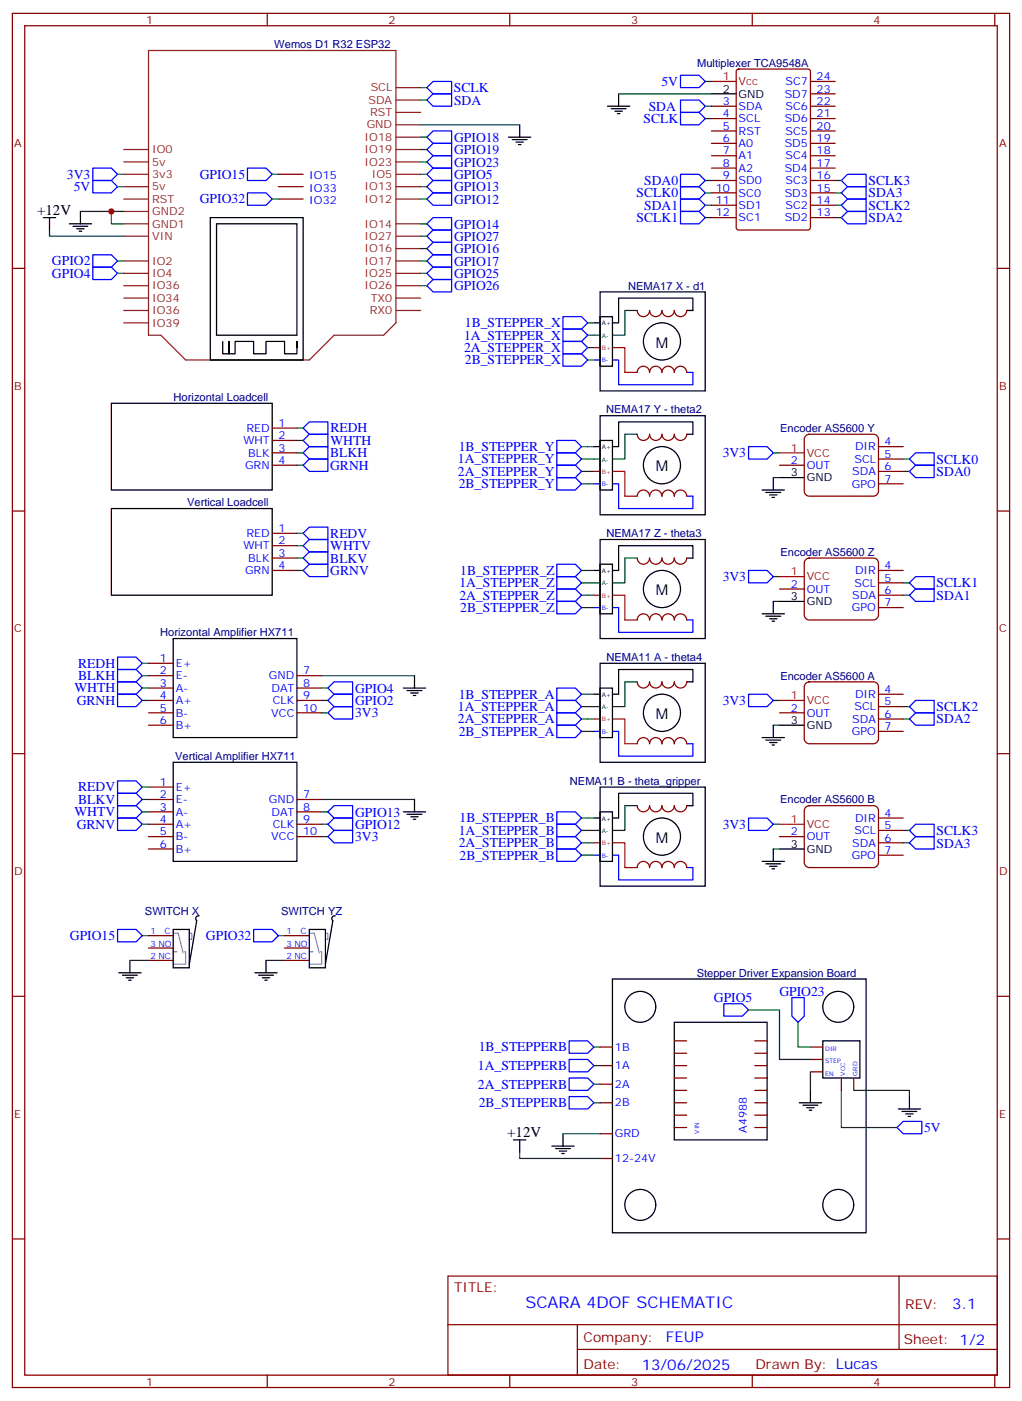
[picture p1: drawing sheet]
<svg xmlns="http://www.w3.org/2000/svg" width="291mm" height="399mm" viewBox="0 0 291 399" stroke-linecap="round" stroke-linejoin="round" font-family="sans-serif">
<g fill="none" stroke="#870000" stroke-width=".35">
<path d="M3.5 3.8h284.4v391.6h-284.4zM7.1 7.3h277.2v384.6h-277.2zM76.2 3.8v3.5M145.3 3.8v3.5M210.1 19.9l.5-.2h19.8l.6 .4 .1 44.7-.5 .7h-20l-.6-.4-.1-44.7zM214.5 3.8v3.5M283.6 3.8v3.5M202.8 30.3h7.1M202.8 33.8h7.1M202.8 37.3h7.1M231.1 30.3h7M231.1 33.8h7"/>
<path d="M231.1 37.3h7M231.1 26.7h7M231.1 23.2h7M79.4 49.7h7M79.4 53.2h7M79.4 56.7h7M202.8 40.9h7.1M202.8 44.4h7.1M202.8 47.9h7.1M202.8 58.5h7.1M202.8 55h7.1M202.8 51.4h7.1"/>
<path d="M231.1 40.9h7M231.1 44.4h7M231.1 47.9h7M231.1 58.5h7M231.1 55h7M231.1 51.4h7M3.5 76.5h3.6M202.8 62h7.1M231.1 62h7M284.3 76.5h3.6M181.7 88.5a1.76 1.76 0 0 0 1.7 1.7 1.76 1.76 0 0 0 1.8-1.7 1.76 1.76 0 0 0 1.8 1.7 1.76 1.76 0 0 0 1.7-1.7 1.76 1.76 0 0 0 1.8 1.7 1.76 1.76 0 0 0 1.8-1.7 1.76 1.76 0 0 0 1.7 1.7 1.76 1.76 0 0 0 1.8-1.7M181.7 106.1a1.76 1.76 0 0 1 1.7-1.7 1.76 1.76 0 0 1 1.8 1.7 1.76 1.76 0 0 1 1.8-1.7 1.76 1.76 0 0 1 1.7 1.7 1.76 1.76 0 0 1 1.8-1.7 1.76 1.76 0 0 1 1.8 1.7 1.76 1.76 0 0 1 1.7-1.7 1.76 1.76 0 0 1 1.8 1.7"/>
<path d="M77.6 132.6h7.1M77.6 122h7.1M77.6 125.5h7.1M77.6 129h7.1M181.7 123.7a1.76 1.76 0 0 0 1.7 1.8 1.76 1.76 0 0 0 1.8-1.8 1.76 1.76 0 0 0 1.8 1.8 1.76 1.76 0 0 0 1.7-1.8 1.76 1.76 0 0 0 1.8 1.8 1.76 1.76 0 0 0 1.8-1.7 1.76 1.76 0 0 0 1.7 1.7 1.76 1.76 0 0 0 1.8-1.7M222.2 132.6h7.1M229.6 124.3l1.1-.5h18.4a1.41 1.41 0 0 1 1.4 1.4v14.8a1.51 1.51 0 0 1-1.4 1.4h-18.4a1.51 1.51 0 0 1-1.4-1.4v-14.8zM250.5 127.3h7M250.5 130.8h7M250.5 134.3h7M250.5 137.9h7M3.5 145.6h3.6"/>
<path d="M77.6 152h7.1M77.6 155.5h7.1M77.6 159h7.1M181.7 141.4a1.76 1.76 0 0 1 1.7-1.8 1.76 1.76 0 0 1 1.8 1.8 1.76 1.76 0 0 1 1.8-1.8 1.76 1.76 0 0 1 1.7 1.8 1.76 1.76 0 0 1 1.8-1.8 1.76 1.76 0 0 1 1.8 1.8 1.76 1.76 0 0 1 1.7-1.8 1.76 1.76 0 0 1 1.8 1.8M181.7 159a1.76 1.76 0 0 0 1.7 1.8 1.76 1.76 0 0 0 1.8-1.8 1.76 1.76 0 0 0 1.8 1.8 1.76 1.76 0 0 0 1.7-1.8 1.76 1.76 0 0 0 1.8 1.8 1.76 1.76 0 0 0 1.8-1.8 1.76 1.76 0 0 0 1.7 1.8 1.76 1.76 0 0 0 1.8-1.8M229.6 159.6l1.1-.6h18.4a1.41 1.41 0 0 1 1.4 1.4v14.9a1.51 1.51 0 0 1-1.4 1.4h-18.4a1.51 1.51 0 0 1-1.4-1.4v-14.9zM284.3 145.6h3.6M77.6 162.6h7.1M181.7 176.7a1.76 1.76 0 0 1 1.7-1.8 1.76 1.76 0 0 1 1.8 1.8 1.76 1.76 0 0 1 1.8-1.8 1.76 1.76 0 0 1 1.7 1.8 1.76 1.76 0 0 1 1.8-1.8 1.76 1.76 0 0 1 1.8 1.8 1.76 1.76 0 0 1 1.7-1.8 1.76 1.76 0 0 1 1.8 1.8M222.2 167.9h7.1M250.5 162.6h7M250.5 166.1h7"/>
<path d="M250.5 169.6h7M250.5 173.1h7M42.3 189h7.1M42.3 192.5h7.1M42.3 196.1h7.1M42.3 199.6h7.1M84.7 192.5h7M84.7 196.1h7M84.7 199.6h7M181.7 194.3a1.76 1.76 0 0 0 1.7 1.8 1.76 1.76 0 0 0 1.8-1.8 1.76 1.76 0 0 0 1.8 1.8 1.76 1.76 0 0 0 1.7-1.8 1.76 1.76 0 0 0 1.8 1.8 1.76 1.76 0 0 0 1.8-1.8 1.76 1.76 0 0 0 1.7 1.8 1.76 1.76 0 0 0 1.8-1.8M229.6 194.9l1.1-.6h18.4a1.41 1.41 0 0 1 1.4 1.4v14.8a1.51 1.51 0 0 1-1.4 1.4h-18.4a1.51 1.51 0 0 1-1.4-1.4v-14.8zM250.5 197.8h7"/>
<path d="M3.5 214.8h3.6M42.3 203.1h7.1M42.3 206.7h7.1M84.7 203.1h7M181.7 211.9a1.76 1.76 0 0 1 1.8-1.7 1.76 1.76 0 0 1 1.7 1.8M185.2 211.9a1.76 1.76 0 0 1 1.8-1.7 1.76 1.76 0 0 1 1.7 1.8M188.7 211.9a1.76 1.76 0 0 1 1.8-1.7 1.76 1.76 0 0 1 1.8 1.8M192.3 211.9a1.76 1.76 0 0 1 1.7-1.7 1.76 1.76 0 0 1 1.8 1.8M222.2 203.1h7.1M250.5 201.4h7M250.5 204.9h7M250.5 208.4h7"/>
<path d="M284.3 214.8h3.6M42.3 238.4h7.1M42.3 224.3h7.1M42.3 227.8h7.1M42.3 231.4h7.1M42.3 234.9h7.1M84.7 238.4h7M84.7 227.8h7M84.7 231.4h7M84.7 234.9h7M181.7 229.6a1.76 1.76 0 0 0 1.7 1.7 1.76 1.76 0 0 0 1.8-1.7 1.76 1.76 0 0 0 1.8 1.7 1.76 1.76 0 0 0 1.7-1.7 1.76 1.76 0 0 0 1.8 1.7 1.76 1.76 0 0 0 1.8-1.7 1.76 1.76 0 0 0 1.7 1.7 1.76 1.76 0 0 0 1.8-1.7M222.2 238.4h7.1"/>
<path d="M229.6 230.2l1.1-.6h18.4a1.41 1.41 0 0 1 1.4 1.4v14.8a1.51 1.51 0 0 1-1.4 1.4h-18.4a1.51 1.51 0 0 1-1.4-1.4v-14.8zM250.5 233.1h7M250.5 236.6h7M42.3 241.9h7.1M181.7 247.2a1.76 1.76 0 0 1 1.8-1.7 1.76 1.76 0 0 1 1.7 1.7M185.2 247.2a1.76 1.76 0 0 1 1.8-1.7 1.76 1.76 0 0 1 1.7 1.7M188.7 247.2a1.76 1.76 0 0 1 1.8-1.7 1.76 1.76 0 0 1 1.8 1.7M192.3 247.2a1.76 1.76 0 0 1 1.7-1.7 1.76 1.76 0 0 1 1.8 1.7M250.5 240.2h7M250.5 243.7h7M42.3 266.6h7.1M42.3 270.2h7.1"/>
<path d="M42.3 273.7h7.1M81.1 266.6h7.1M81.1 270.2h7.1M81.1 273.7h7.1M3.5 283.9h3.6M171.1 298.4h3.5M192.3 296.6h3.5M215.2 296.6h3.5M231.1 298.4h3.5M284.3 283.9h3.6M171.1 314.3h3.5M171.1 303.7h3.5"/>
<path d="M171.1 309h3.5M192.3 317.8h3.5M192.3 314.3h3.5M192.3 310.7h3.5M192.3 307.2h3.5M192.3 303.7h3.5M192.3 300.1h3.5M215.2 317.8h3.5M215.2 314.3h3.5M215.2 310.7h3.5M215.2 307.2h3.5M215.2 303.7h3.5"/>
<path d="M215.2 300.1h3.5M231.1 305.4h3.5M231.1 301.9h3.5M239.9 307.2v3.5M243.4 307.2v3.5M171.1 323.1h3.5M171.1 330.1h3.5M192.3 321.3h3.5M215.2 321.3h3.5M3.5 353.1h3.6M284.3 353.1h3.6M127.7 363.6h156.6v28.3h-156.6z"/>
<path d="M127.7 377.5h156.5M164.6 377.5v14.1M256.3 363.7v20.8M76.2 391.9v3.5M145.3 391.9v3.5M164.6 384.5h119.6M214.5 391.9v3.5M283.6 391.9v3.5"/>
</g>
<g fill="none" stroke="#8c2424" stroke-width=".35">
<path d="M42.3 14.4h70.6v77.6l-3.5 3.5h-14.1l-7.1 7.1h-35.3l-7-7.1h-3.6zM112.9 39.1h7M112.9 35.6h7M112.9 32h7M112.9 28.5h7M112.9 25h7M35.3 49.7h7M35.3 46.1h7M35.3 42.6h7M35.3 56.7h7M35.3 53.2h7M112.9 49.7h7"/>
<path d="M112.9 46.1h7M112.9 42.6h7M112.9 56.7h7M112.9 53.2h7M35.3 77.9h7M35.3 74.4h7M35.3 67.3h7M35.3 63.8h7M35.3 60.3h7M112.9 77.9h7M112.9 74.4h7M112.9 70.8h7"/>
<path d="M112.9 67.3h7M112.9 63.8h7M35.3 88.5h7M35.3 84.9h7M35.3 81.4h7M35.3 92h7M112.9 88.5h7M112.9 84.9h7M112.9 81.4h7"/>
</g>
<g fill="none" stroke="#000" stroke-width=".35">
<path d="M145 39.1h6.3M146 39.8h4.3M148.2 35.6v3.5M173.2 30.3h6.4M174.3 31h4.2M175.3 31.7h2.1M176 32.4h.7M176.4 26.7v3.6M202.8 26.7h7.1M147.1 40.5h2.1M147.8 41.2h.7M12.3 62h3.6"/>
<path d="M14.1 62v3.5M19.8 63.8h6.3M20.8 64.5h4.2M21.9 65.2h2.1M22.6 65.9h.7M22.9 60.3v3.5M60 62h26.4v40.6h-26.4zM61.7 63.8h23v31.7h-23zM63.5 97.3v3.5h1.8v-3.5v3.5h1.7v-3.5h5.3v3.5h3.5v-3.5h5.3v3.5h3.6v-3.5v1.8M169.3 92h1.8M171.1 83.2h30v28.2h-30zM171.1 90.2h3.5v14.2h-3.5z"/>
<path d="M195.8 88.5h1.8v-3.6h-21.2v7.1h-1.8M31.7 114.9h45.9v24.7h-45.9zM171.1 118.5h30v28.2h-30zM169.3 127.3h1.8M171.1 125.5h3.5v14.1h-3.5zM195.8 123.8h1.8v-3.6h-21.2v7.1h-1.8M217.3 139.6h6.4M220.5 136.1v3.5M222.2 136.1h7.1M31.7 144.9h45.9v24.7h-45.9zM171.1 153.7h30v28.3h-30zM195.8 159h1.8v-3.5h-21.2v7.1h-1.8"/>
<path d="M218.4 140.3h4.2M219.4 141h2.1M220.1 141.7h.7M169.3 162.6h1.8M171.1 160.8h3.5v14.1h-3.5zM217.3 174.9h6.4M218.4 175.6h4.2M219.4 176.3h2.1M220.1 177h.7M220.5 171.4v3.5M222.2 171.4h7.1M49.4 182h35.3v28.2h-35.3z"/>
<path d="M115 196.1h6.4M116.1 196.8h4.2M117.1 197.5h2.1M117.8 198.2h.7M118.2 192.5v3.6M169.3 197.8h1.8M171.1 189h30v28.2h-30zM171.1 196.1h3.5v14.1h-3.5zM195.8 194.3h1.8v-3.5h-21.2v7h-1.8M49.4 217.2h35.3v28.3h-35.3zM217.3 210.2h6.4M218.4 210.9h4.2"/>
<path d="M219.4 211.6h2.1M220.1 212.3h.7M220.5 206.7v3.5M222.2 206.7h7.1M115 231.4h6.4M116.1 232.1h4.2M117.1 232.8h2.1M117.8 233.5h.7M118.2 227.8v3.6M169.3 233.1h1.8M171.1 224.3h30v28.2h-30zM171.1 231.4h3.5v14.1h-3.5z"/>
<path d="M195.8 229.6h1.8v-3.5h-21.2v7h-1.8M217.3 245.5h6.4M218.4 246.2h4.2M219.4 246.9h2.1M220.1 247.6h.7M220.5 241.9v3.6M222.2 241.9h7.1M33.9 277.2h6.3M34.9 277.9h4.3M36 278.6h2.1M36.7 279.3h.7M37 273.7v3.5"/>
<path d="M49.4 264.9h4.6v10.9h-4.6zM56.8 261a.79 .79 0 0 0-1 1l.3 .4-2.1 12.3M72.7 277.2h6.3M73.7 277.9h4.3M74.8 278.6h2.1M75.5 279.3h.7M75.8 273.7v3.5M88.2 264.9h4.6v10.9h-4.6zM95.6 261a.79 .79 0 0 0-1 1l.3 .4-2.1 12.3M174.6 279h72.3v72.3h-72.3zM192.3 291.3h26.4v33.5h-26.4zM234.6 296.6h10.6v10.6h-10.6z"/>
<path d="M227.9 314.3h6.3M229 315h4.2M230 315.7h2.1M230.7 316.4h.7M231.1 310.7v3.6M256.1 316h6.4M257.2 316.7h4.2M258.2 317.4h2.1M258.9 318.1h.7M259.3 312.5v3.5M146.4 324.8h3.5M148.2 324.8v3.6"/>
<path d="M157.3 326.6h6.4M158.4 327.3h4.2M159.5 328h2.1M160.2 328.7h.7M160.5 323.1v3.5"/>
<circle cx="188.7" cy="97.3" r="5.3"/>
<circle cx="188.7" cy="132.6" r="5.3"/>
<circle cx="188.7" cy="167.8" r="5.3"/>
<circle cx="188.7" cy="203.1" r="5.3"/>
<circle cx="188.7" cy="238.4" r="5.3"/>
<circle cx="182.6" cy="286.9" r="4.4"/>
<circle cx="239" cy="286.9" r="4.4"/>
<circle cx="182.6" cy="343.4" r="4.4"/>
<circle cx="239" cy="343.4" r="4.4"/>
</g>
<path d="M169.3 95.5h1.8M181.7 88.5h-3.5v7h-3.6M169.3 130.8h1.8M181.7 123.8h-3.5v7h-3.6M181.7 159h-3.5v7.1h-3.6M169.3 166.1h1.8M181.7 194.3h-3.5v7.1h-3.6M169.3 201.4h1.8M169.3 236.6h1.8M181.7 229.6h-3.5v7h-3.6" fill="none" stroke="#060" stroke-width=".35"/>
<g fill="none" stroke="#00f" stroke-width=".35">
<path d="M121.7 39.1l1.8-1.8h5.3v3.6h-5.3zM121.7 25l1.8-1.8h5.3v3.5h-5.3zM121.7 28.5l1.8-1.8h5.3v3.6h-5.3zM194 28.5h5.3l1.8 1.8-1.8 1.7h-5.3zM194 32h5.3l1.8 1.8-1.8 1.8h-5.3zM194 21.4h5.3l1.8 1.8-1.8 1.8h-5.3zM26.5 47.9h5.2l1.8 1.8-1.8 1.7h-5.2zM26.5 51.4h5.2l1.8 1.8-1.8 1.8h-5.2zM70.6 47.9h5.2l1.8 1.8-1.8 1.7h-5.2zM70.6 55h5.2l1.8 1.7-1.8 1.8h-5.2zM121.7 42.6l1.8-1.7h5.3v3.5h-5.3zM121.7 46.1l1.8-1.7h5.3v3.5h-5.3z"/>
<path d="M121.7 49.7l1.8-1.8h5.3v3.5h-5.3zM121.7 53.2l1.8-1.8h5.3v3.6h-5.3zM121.7 56.7l1.8-1.7h5.3v3.5h-5.3zM194 49.7h5.3l1.8 1.7-1.8 1.8h-5.3zM194 53.2h5.3l1.8 1.8-1.8 1.7h-5.3zM194 56.7h5.3l1.8 1.8-1.8 1.8h-5.3zM239.9 58.5l1.8-1.8h5.2v3.6h-5.2zM239.9 55l1.8-1.8h5.2v3.5h-5.2zM239.9 51.4l1.8-1.7h5.2v3.5h-5.2zM26.5 72.6h5.2l1.8 1.8-1.8 1.7h-5.2zM26.5 76.1h5.2l1.8 1.8-1.8 1.8h-5.2zM121.7 63.8l1.8-1.8h5.3v3.5h-5.3z"/>
<path d="M121.7 67.3l1.8-1.8h5.3v3.6h-5.3zM121.7 70.8l1.8-1.7h5.3v3.5h-5.3zM121.7 74.4l1.8-1.8h5.3v3.5h-5.3zM121.7 77.9l1.8-1.8h5.3v3.6h-5.3zM194 60.3h5.3l1.8 1.7-1.8 1.8h-5.3zM239.9 62l1.8-1.7h5.2v3.5h-5.2zM121.7 81.4l1.8-1.7h5.3v3.5h-5.3zM160.5 90.2h5.3l1.8 1.8-1.8 1.8h-5.3zM160.5 93.8h5.3l1.8 1.7-1.8 1.8h-5.3zM160.5 97.3h5.3l1.8 1.8-1.8 1.7h-5.3zM160.5 100.8h5.3l1.8 1.8-1.8 1.8h-5.3zM169.3 102.6h1.8"/>
<path d="M174.6 102.6h1.8v7h21.2v-3.5h-1.8M86.4 122l1.8-1.8h5.3v3.6h-5.3zM86.4 125.5l1.8-1.7h5.3v3.5h-5.3zM86.4 129l1.8-1.7h5.3v3.5h-5.3zM86.4 132.6l1.8-1.8h5.3v3.5h-5.3zM158.7 136.1h5.3l1.8 1.8-1.8 1.7h-5.3zM158.7 132.6h5.3l1.8 1.7-1.8 1.8h-5.3zM158.7 129h5.3l1.8 1.8-1.8 1.8h-5.3zM158.7 125.5h5.3l1.8 1.8-1.8 1.7h-5.3zM169.3 137.9h1.8M174.6 137.9h1.8v7h21.2v-3.5h-1.8M213.4 127.3h5.3l1.8 1.7-1.8 1.8h-5.3z"/>
<path d="M259.3 130.8l1.8-1.8h5.2v3.6h-5.2zM259.3 134.3l1.8-1.7h5.2v3.5h-5.2zM86.4 152l1.8-1.8h5.3v3.5h-5.3zM86.4 155.5l1.8-1.8h5.3v3.6h-5.3zM86.4 159l1.8-1.7h5.3v3.5h-5.3zM86.4 162.6l1.8-1.8h5.3v3.5h-5.3zM158.7 171.4h5.3l1.8 1.7-1.8 1.8h-5.3zM158.7 167.9h5.3l1.8 1.7-1.8 1.8h-5.3zM158.7 164.3h5.3l1.8 1.8-1.8 1.8h-5.3zM158.7 160.8h5.3l1.8 1.8-1.8 1.7h-5.3zM169.3 173.1h1.8M174.6 173.1h1.8v7.1h21.2v-3.5h-1.8"/>
<path d="M213.4 162.6h5.3l1.8 1.7-1.8 1.8h-5.3zM259.3 169.6l1.8-1.7h5.2v3.5h-5.2zM259.3 166.1l1.8-1.8h5.2v3.6h-5.2zM33.5 187.3h5.3l1.8 1.7-1.8 1.8h-5.3zM33.5 190.8h5.3l1.8 1.7-1.8 1.8h-5.3zM33.5 194.3h5.3l1.8 1.8-1.8 1.7h-5.3zM33.5 197.8h5.3l1.8 1.8-1.8 1.8h-5.3zM93.5 196.1l1.7-1.8h5.3v3.5h-5.3zM93.5 199.6l1.7-1.8h5.3v3.6h-5.3zM158.7 199.6h5.3l1.8 1.8-1.8 1.7h-5.3zM158.7 196.1h5.3l1.8 1.7-1.8 1.8h-5.3zM213.4 197.8h5.3l1.8 1.8-1.8 1.8h-5.3z"/>
<path d="M93.5 203.1l1.7-1.7h5.3v3.5h-5.3zM158.7 206.7h5.3l1.8 1.7-1.8 1.8h-5.3zM158.7 203.1h5.3l1.8 1.8-1.8 1.8h-5.3zM169.3 208.4h1.8M174.6 208.4h1.8v7.1h21.2v-3.6h-1.8M259.3 204.9l1.8-1.8h5.2v3.6h-5.2zM259.3 201.4l1.8-1.8h5.2v3.5h-5.2zM33.5 233.1h5.3l1.8 1.8-1.8 1.7h-5.3zM33.5 229.6h5.3l1.8 1.8-1.8 1.7h-5.3zM33.5 226.1h5.3l1.8 1.7-1.8 1.8h-5.3zM33.5 222.5h5.3l1.8 1.8-1.8 1.8h-5.3zM93.5 238.4l1.7-1.8h5.3v3.6h-5.3z"/>
<path d="M93.5 234.9l1.7-1.8h5.3v3.5h-5.3zM93.5 231.4l1.7-1.8h5.3v3.5h-5.3zM158.7 238.4h5.3l1.8 1.8-1.8 1.7h-5.3zM158.7 234.9h5.3l1.8 1.7-1.8 1.8h-5.3zM158.7 231.4h5.3l1.8 1.7-1.8 1.8h-5.3zM213.4 233.1h5.3l1.8 1.8-1.8 1.7h-5.3zM259.3 236.6l1.8-1.7h5.2v3.5h-5.2zM158.7 241.9h5.3l1.8 1.8-1.8 1.8h-5.3zM169.3 243.7h1.8M174.6 243.7h1.8v7.1h21.2v-3.6h-1.8M259.3 240.2l1.8-1.8h5.2v3.5h-5.2zM33.5 264.9h5.3l1.8 1.7-1.8 1.8h-5.3z"/>
<path d="M72.3 264.9h5.3l1.8 1.7-1.8 1.8h-5.3zM162.3 296.6h5.3l1.7 1.8-1.7 1.7h-5.3zM206.4 286h5.3l1.7 1.8-1.7 1.8h-5.3zM225.8 284.3h3.5v5.3l-1.8 1.7-1.7-1.7zM162.3 312.5h5.3l1.7 1.8-1.7 1.7h-5.3zM162.3 307.2h5.3l1.7 1.8-1.7 1.7h-5.3zM162.3 301.9h5.3l1.7 1.8-1.7 1.7h-5.3zM255.8 321.3l1.7-1.8h5.3v3.6h-5.3z"/>
</g>
<g fill="none" stroke="#f00" stroke-width=".35">
<path d="M202.8 23.2h7.1M169.3 99.1h1.8M174.6 99.1h3.6v7h3.5M169.3 134.3h1.8M174.6 134.3h3.6v7.1h3.5M222.2 129h7.1M169.3 169.6h1.8M174.6 169.6h3.6v7.1h3.5M222.2 164.3h7.1M222.2 199.6h7.1M169.3 204.9h1.8M174.6 204.9h3.6v7h3.5"/>
<path d="M222.2 234.9h7.1M169.3 240.2h1.8M174.6 240.2h3.6v7h3.5"/>
</g>
<g fill="none" stroke="#008700" stroke-width=".35">
<path d="M119.9 35.6h28.3M119.9 39.1h1.8M119.9 25h1.8M119.9 28.5h1.8M176.4 26.7h26.4M201.1 33.8h1.7M201.1 30.3h1.7M201.1 23.2h1.7M33.5 49.7h1.8M33.5 53.2h1.8M77.6 49.7h1.8M77.6 56.7h1.8"/>
<path d="M119.9 49.7h1.8M119.9 53.2h1.8M119.9 42.6h1.8M119.9 46.1h1.8M119.9 56.7h1.8M201.1 51.4h1.7M201.1 55h1.7M201.1 58.5h1.7M238.1 51.4h1.8M238.1 55h1.8M238.1 58.5h1.8M14.1 65.5v1.8h21.2"/>
<path d="M22.9 60.3h12.4M31.7 60.3v3.5h3.6M33.5 74.4h1.8M33.5 77.9h1.8M119.9 63.8h1.8M119.9 67.3h1.8M119.9 70.8h1.8M119.9 74.4h1.8M119.9 77.9h1.8M201.1 62h1.7M238.1 62h1.8M119.9 81.4h1.8"/>
<path d="M167.6 92h1.7M167.6 95.5h1.7M167.6 99.1h1.7M167.6 102.6h1.7M84.7 129h1.7M84.7 122h1.7M84.7 125.5h1.7M84.7 132.6h1.7M165.8 130.8h3.5M165.8 134.3h3.5M165.8 137.9h3.5M165.8 127.3h3.5"/>
<path d="M220.5 129h1.7M220.5 136.1h1.7M257.5 130.8h1.8M257.5 134.3h1.8M84.7 152h1.7M84.7 155.5h1.7M84.7 159h1.7M84.7 162.6h1.7M165.8 169.6h3.5M165.8 166.1h3.5M165.8 162.6h3.5M165.8 173.1h3.5"/>
<path d="M220.5 171.4h1.7M220.5 164.3h1.7M257.5 169.6h1.8M257.5 166.1h1.8M40.6 199.6h1.7M40.6 196.1h1.7M40.6 192.5h1.7M40.6 189h1.7M91.7 199.6h1.8M91.7 196.1h1.8M91.7 192.5h26.5M165.8 197.8h3.5"/>
<path d="M220.5 199.6h1.7M91.7 203.1h1.8M165.8 204.9h3.5M165.8 201.4h3.5M165.8 208.4h3.5M220.5 206.7h1.7M257.5 204.9h1.8M257.5 201.4h1.8M40.6 234.9h1.7M40.6 227.8h1.7M40.6 231.4h1.7M40.6 224.3h1.7"/>
<path d="M91.7 234.9h1.8M91.7 238.4h1.8M91.7 227.8h26.5M91.7 231.4h1.8M165.8 236.6h3.5M165.8 233.1h3.5M220.5 234.9h1.7M257.5 236.6h1.8M165.8 240.2h3.5M165.8 243.7h3.5M220.5 241.9h1.7M257.5 240.2h1.8"/>
<path d="M37 273.7h5.3M40.6 266.6h1.7M75.8 273.7h5.3M79.4 266.6h1.7M169.3 298.4h1.8M213.4 287.8h8.8v14.1h8.9M227.5 291.3v7.1h3.6M169.3 303.7h1.8M169.3 309h1.8M169.3 314.3h1.8M231.1 305.4v5.3M239.9 310.7v10.6h15.9"/>
<path d="M243.4 310.7h15.9v1.8M148.2 328.4v1.7h22.9M160.5 323.1h10.6"/>
</g>
<path d="M49.4 265.9h1.4l1.4 5.7M49.4 271.2h1M52.6 271.2h.3v3.5h-3.5M54 265.9h.7v1.8h-.7M88.2 265.9h1.4l1.4 5.7M88.2 271.2h1.1M91.4 271.2h.3v3.5h-3.5M92.8 265.9h.7v1.8h-.7" fill="none" stroke="#999" stroke-width=".35"/>
<circle cx="31.8" cy="60.3" r=".88" fill="#c00"/>
<text font-size="4.6" fill="#00f" x="149.8" y="372.7">SCARA 4DOF SCHEMATIC</text>
<g font-size="4.2">
<text x="10.6" y="61.3">+12V</text>
<text x="187" y="99.1">M</text>
<text x="187" y="134.3">M</text>
<text x="187" y="169.6">M</text>
<text x="187" y="204.9">M</text>
<text x="187" y="240.2">M</text>
<text x="144.6" y="324.1">+12V</text>
</g>
<g font-size="4.2" fill="#00f">
<text x="271.5" y="372.9">3.1</text>
<text x="189.9" y="382.5">FEUP</text>
<text x="183" y="390.3">13/06/2025</text>
</g>
<g font-size="3.9" fill="#00f">
<text x="129.4" y="26.3">SCLK</text>
<text x="129.5" y="29.8">SDA</text>
<text x="188.6" y="24.5">5V</text>
<text x="183.5" y="35">SCLK</text>
<text x="185" y="31.5">SDA</text>
<text x="129.5" y="40.4">GPIO18</text>
<text x="129.5" y="44">GPIO19</text>
<text x="129.5" y="47.5">GPIO23</text>
<text x="19.1" y="50.9">3V3</text>
<text x="57" y="50.9">GPIO15</text>
<text x="129.5" y="51">GPIO5</text>
<text x="183.7" y="52.7">SDA0</text>
<text x="247.6" y="52.7">SCLK3</text>
<text x="21" y="54.4">5V</text>
<text x="57" y="58">GPIO32</text>
<text x="129.5" y="54.6">GPIO13</text>
<text x="129.5" y="58.1">GPIO12</text>
<text x="181.5" y="56.2">SCLK0</text>
<text x="183.7" y="59.7">SDA1</text>
<text x="247.6" y="59.8">SCLK2</text>
<text x="247.6" y="56.3">SDA3</text>
<text x="129.5" y="65.1">GPIO14</text>
<text x="181.5" y="63.3">SCLK1</text>
<text x="247.6" y="63.3">SDA2</text>
<text x="129.5" y="68.7">GPIO27</text>
<text x="14.8" y="75.6">GPIO2</text>
<text x="129.5" y="72.2">GPIO16</text>
<text x="129.5" y="75.7">GPIO17</text>
<text x="14.8" y="79.1">GPIO4</text>
<text x="129.5" y="79.3">GPIO25</text>
<text x="129.5" y="82.8">GPIO26</text>
<text x="132.6" y="93.3">1B_STEPPER_X</text>
<text x="132.3" y="96.8">1A_STEPPER_X</text>
<text x="132.3" y="100.3">2A_STEPPER_X</text>
<text x="132.6" y="103.9">2B_STEPPER_X</text>
<text x="94.2" y="123.2">REDH</text>
<text x="94.1" y="130.3">BLKH</text>
<text x="94.2" y="126.7">WHTH</text>
<text x="130.8" y="128.5">1B_STEPPER_Y</text>
<text x="206.1" y="130.3">3V3</text>
<text x="94.1" y="133.8">GRNH</text>
<text x="130.6" y="135.6">2A_STEPPER_Y</text>
<text x="130.6" y="132.1">1A_STEPPER_Y</text>
<text x="267.1" y="132.1">SCLK0</text>
<text x="267.1" y="135.6">SDA0</text>
<text x="130.8" y="139.1">2B_STEPPER_Y</text>
<text x="94.2" y="153.3">REDV</text>
<text x="94.2" y="156.8">WHTV</text>
<text x="94.2" y="160.3">BLKV</text>
<text x="94.2" y="163.9">GRNV</text>
<text x="131" y="167.3">1A_STEPPER_Z</text>
<text x="131.2" y="163.8">1B_STEPPER_Z</text>
<text x="206.1" y="165.6">3V3</text>
<text x="267.1" y="167.4">SCLK1</text>
<text x="131" y="170.9">2A_STEPPER_Z</text>
<text x="267.1" y="170.9">SDA1</text>
<text x="131.2" y="174.4">2B_STEPPER_Z</text>
<text x="22.3" y="190.2">REDH</text>
<text x="21.2" y="197.3">WHTH</text>
<text x="22.3" y="193.8">BLKH</text>
<text x="101.2" y="197.4">GPIO4</text>
<text x="21.9" y="200.9">GRNH</text>
<text x="101.2" y="201">GPIO2</text>
<text x="130.6" y="202.6">1A_STEPPER_A</text>
<text x="130.8" y="199.1">1B_STEPPER_A</text>
<text x="206.1" y="200.9">3V3</text>
<text x="267.1" y="202.7">SCLK2</text>
<text x="101.2" y="204.4">3V3</text>
<text x="130.6" y="206.1">2A_STEPPER_A</text>
<text x="130.8" y="209.7">2B_STEPPER_A</text>
<text x="267.1" y="206.1">SDA2</text>
<text x="22.3" y="225.5">REDV</text>
<text x="21.2" y="232.6">WHTV</text>
<text x="22.3" y="229.1">BLKV</text>
<text x="101.2" y="232.7">GPIO13</text>
<text x="21.9" y="236.1">GRNV</text>
<text x="101.2" y="239.7">3V3</text>
<text x="101.2" y="236.2">GPIO12</text>
<text x="130.8" y="237.9">1A_STEPPER_B</text>
<text x="131" y="234.4">1B_STEPPER_B</text>
<text x="206.1" y="236.1">3V3</text>
<text x="267.1" y="238">SCLK3</text>
<text x="130.8" y="241.4">2A_STEPPER_B</text>
<text x="131" y="245">2B_STEPPER_B</text>
<text x="267.1" y="241.5">SDA3</text>
<text x="19.9" y="267.9">GPIO15</text>
<text x="58.7" y="267.9">GPIO32</text>
<text x="203.5" y="285.5">GPIO5</text>
<text x="222.2" y="283.8">GPIO23</text>
<text x="136.5" y="299.6">1B_STEPPERB</text>
<text x="136.3" y="304.9">1A_STEPPERB</text>
<text x="136.3" y="310.2">2A_STEPPERB</text>
<text x="136.5" y="315.5">2B_STEPPERB</text>
<text x="263.5" y="322.6">5V</text>
</g>
<g font-size="3.9" fill="#800">
<text x="129.5" y="368.2">TITLE:</text>
<text x="258.1" y="372.9">REV:</text>
<text x="166.4" y="382.4">Company:</text>
<text x="257.7" y="383">Sheet: 1/2</text>
<text x="166.4" y="390.1">Date:</text>
<text x="215.4" y="390.2">Drawn By: Lucas</text>
</g>
<g font-size="3.2" fill="#800">
<text x="41.6" y="6.8">1</text>
<text x="110.8" y="6.8">2</text>
<text x="179.9" y="6.8">3</text>
<text x="249.1" y="6.8">4</text>
<text x="4.1" y="41.9">A</text>
<text x="284.9" y="41.9">A</text>
<text x="4.1" y="111.1">B</text>
<text x="284.9" y="111.1">B</text>
<text x="4.1" y="180.2">C</text>
<text x="284.9" y="180.2">C</text>
<text x="4.1" y="249.3">D</text>
<text x="284.9" y="249.3">D</text>
<text x="4.1" y="318.5">E</text>
<text x="284.9" y="318.5">E</text>
<text x="41.6" y="394.9">1</text>
<text x="110.8" y="394.9">2</text>
<text x="179.9" y="394.9">3</text>
<text x="249.1" y="394.9">4</text>
</g>
<g font-size="3.2" fill="#000080">
<text x="78.2" y="13.8">Wemos D1 R32 ESP32</text>
<text x="198.8" y="19">Multiplexer TCA9548A</text>
<text x="179.1" y="82.5">NEMA17 X - d1</text>
<text x="49.5" y="114.3">Horizontal Loadcell</text>
<text x="172.8" y="117.8">NEMA17 Y - theta2</text>
<text x="222.4" y="123.1">Encoder AS5600 Y</text>
<text x="53.3" y="144.3">Vertical Loadcell</text>
<text x="172.9" y="153.1">NEMA17 Z - theta3</text>
<text x="222.5" y="158.4">Encoder AS5600 Z</text>
<text x="45.7" y="181.4">Horizontal Amplifier HX711</text>
<text x="172.9" y="188.4">NEMA11 A - theta4</text>
<text x="222.5" y="193.7">Encoder AS5600 A</text>
<text x="49.9" y="216.7">Vertical Amplifier HX711</text>
<text x="162.5" y="223.7">NEMA11 B - theta_gripper</text>
<text x="222.5" y="229">Encoder AS5600 B</text>
<text x="41.3" y="260.7">SWITCH X</text>
<text x="80.1" y="260.7">SWITCH YZ</text>
<text x="198.6" y="278.4">Stepper Driver Expansion Board</text>
</g>
<g font-size="3.2" fill="#f00">
<text x="206.1" y="22.9">1</text>
<text x="210.6" y="24.3">Vcc</text>
<text x="225.5" y="128.7">1</text>
<text x="230" y="130.1">VCC</text>
<text x="225.5" y="164">1</text>
<text x="230" y="165.4">VCC</text>
<text x="225.5" y="199.2">1</text>
<text x="230" y="200.7">VCC</text>
<text x="225.5" y="234.5">1</text>
<text x="230" y="235.9">VCC</text>
</g>
<g font-size="3.2" fill="#00f">
<text x="232.8" y="22.9">24</text>
<text x="206.1" y="29.9">3</text>
<text x="223.7" y="27.8">SD7</text>
<text x="224" y="24.3">SC7</text>
<text x="232.8" y="29.9">22</text>
<text x="232.8" y="26.4">23</text>
<text x="206.1" y="33.4">4</text>
<text x="210.6" y="31.3">SDA</text>
<text x="210.6" y="34.9">SCL</text>
<text x="223.7" y="34.9">SD6</text>
<text x="224" y="31.3">SC6</text>
<text x="232.8" y="33.4">21</text>
<text x="206.1" y="37">5</text>
<text x="206.1" y="40.5">6</text>
<text x="210.6" y="38.4">RST</text>
<text x="210.6" y="41.9">A0</text>
<text x="223.7" y="41.9">SD5</text>
<text x="224" y="38.4">SC5</text>
<text x="232.8" y="40.5">19</text>
<text x="232.8" y="37">20</text>
<text x="206.1" y="44">7</text>
<text x="206.1" y="47.6">8</text>
<text x="210.6" y="45.4">A1</text>
<text x="224" y="45.4">SC4</text>
<text x="232.8" y="47.6">17</text>
<text x="232.8" y="44">18</text>
<text x="88.2" y="51.1">IO15</text>
<text x="206.1" y="51.1">9</text>
<text x="210.6" y="49">A2</text>
<text x="210.6" y="52.5">SD0</text>
<text x="223.7" y="49">SD4</text>
<text x="224" y="52.5">SC3</text>
<text x="232.8" y="51.1">16</text>
<text x="88.2" y="54.6">IO33</text>
<text x="88.2" y="58.1">IO32</text>
<text x="204.1" y="54.6">10</text>
<text x="204.1" y="58.1">11</text>
<text x="210.6" y="56">SC0</text>
<text x="210.6" y="59.5">SD1</text>
<text x="223.7" y="56">SD3</text>
<text x="224" y="59.5">SC2</text>
<text x="232.8" y="58.1">14</text>
<text x="232.8" y="54.6">15</text>
<text x="204.1" y="61.7">12</text>
<text x="210.6" y="63.1">SC1</text>
<text x="223.7" y="63.1">SD2</text>
<text x="232.8" y="61.7">13</text>
<text x="70.2" y="123">RED</text>
<text x="79.4" y="121.6">1</text>
<text x="79.4" y="125.2">2</text>
<text x="69.4" y="126.6">WHT</text>
<text x="70.8" y="130.1">BLK</text>
<text x="79.4" y="128.7">3</text>
<text x="243.6" y="131.9">SCL</text>
<text x="243.8" y="128.3">DIR</text>
<text x="252.2" y="126.9">4</text>
<text x="252.2" y="130.5">5</text>
<text x="69.9" y="133.6">GRN</text>
<text x="79.4" y="132.2">4</text>
<text x="225.5" y="132.2">2</text>
<text x="230" y="133.6">OUT</text>
<text x="243" y="135.4">SDA</text>
<text x="252.2" y="134">6</text>
<text x="252.2" y="137.5">7</text>
<text x="242.9" y="138.9">GPO</text>
<text x="70.2" y="153">RED</text>
<text x="79.4" y="151.6">1</text>
<text x="79.4" y="155.2">2</text>
<text x="69.4" y="156.6">WHT</text>
<text x="70.8" y="160.1">BLK</text>
<text x="79.4" y="158.7">3</text>
<text x="69.9" y="163.6">GRN</text>
<text x="79.4" y="162.2">4</text>
<text x="225.5" y="167.5">2</text>
<text x="243.6" y="167.1">SCL</text>
<text x="243.8" y="163.6">DIR</text>
<text x="252.2" y="162.2">4</text>
<text x="252.2" y="165.7">5</text>
<text x="230" y="168.9">OUT</text>
<text x="243" y="170.7">SDA</text>
<text x="252.2" y="169.3">6</text>
<text x="252.2" y="172.8">7</text>
<text x="242.9" y="174.2">GPO</text>
<text x="45.6" y="188.7">1</text>
<text x="50.1" y="190.1">E+</text>
<text x="45.6" y="192.2">2</text>
<text x="45.6" y="195.7">3</text>
<text x="50.1" y="193.6">E-</text>
<text x="50.1" y="197.1">A-</text>
<text x="76.7" y="193.6">GND</text>
<text x="77.4" y="197.1">DAT</text>
<text x="86.4" y="192.2">7</text>
<text x="86.4" y="195.7">8</text>
<text x="252.2" y="197.5">4</text>
<text x="45.6" y="199.2">4</text>
<text x="45.6" y="202.8">5</text>
<text x="50.1" y="200.7">A+</text>
<text x="77.8" y="200.7">CLK</text>
<text x="86.4" y="199.2">9</text>
<text x="86.4" y="202.8">10</text>
<text x="225.5" y="202.8">2</text>
<text x="243.6" y="202.4">SCL</text>
<text x="243.8" y="198.9">DIR</text>
<text x="252.2" y="201">5</text>
<text x="45.6" y="206.3">6</text>
<text x="50.1" y="204.2">B-</text>
<text x="50.1" y="207.7">B+</text>
<text x="77.4" y="204.2">VCC</text>
<text x="230" y="204.2">OUT</text>
<text x="242.9" y="209.5">GPO</text>
<text x="243" y="206">SDA</text>
<text x="252.2" y="204.5">6</text>
<text x="252.2" y="208.1">7</text>
<text x="45.6" y="223.9">1</text>
<text x="45.6" y="227.5">2</text>
<text x="50.1" y="225.4">E+</text>
<text x="86.4" y="227.5">7</text>
<text x="45.6" y="231">3</text>
<text x="50.1" y="228.9">E-</text>
<text x="50.1" y="232.4">A-</text>
<text x="76.7" y="228.9">GND</text>
<text x="77.4" y="232.4">DAT</text>
<text x="86.4" y="231">8</text>
<text x="252.2" y="232.8">4</text>
<text x="45.6" y="234.5">4</text>
<text x="45.6" y="238.1">5</text>
<text x="50.1" y="235.9">A+</text>
<text x="50.1" y="239.5">B-</text>
<text x="77.4" y="239.5">VCC</text>
<text x="77.8" y="235.9">CLK</text>
<text x="86.4" y="234.5">9</text>
<text x="86.4" y="238.1">10</text>
<text x="225.5" y="238.1">2</text>
<text x="230" y="239.5">OUT</text>
<text x="243.6" y="237.7">SCL</text>
<text x="243.8" y="234.2">DIR</text>
<text x="252.2" y="236.3">5</text>
<text x="252.2" y="239.8">6</text>
<text x="45.6" y="241.6">6</text>
<text x="50.1" y="243">B+</text>
<text x="242.9" y="244.8">GPO</text>
<text x="243" y="241.2">SDA</text>
<text x="252.2" y="243.3">7</text>
<text x="175.3" y="299.4">1B</text>
<text x="175.3" y="304.7">1A</text>
<text x="175.3" y="310">2A</text>
<text x="175.3" y="315.3">2B</text>
<text x="212.9" y="322.8" transform="rotate(-90 212.9 322.8)">A4988</text>
<text x="175.3" y="324.1">GRD</text>
<text x="175.3" y="331.2">12-24V</text>
</g>
<g font-size="3.2" fill="#8d2323">
<text x="105.1" y="29.6">SDA</text>
<text x="105.7" y="26">SCL</text>
<text x="105.5" y="33.1">RST</text>
<text x="104" y="40.1">IO18</text>
<text x="104.6" y="36.6">GND</text>
<text x="43.4" y="47.2">5v</text>
<text x="43.4" y="43.7">IO0</text>
<text x="104" y="47.2">IO23</text>
<text x="104" y="43.7">IO19</text>
<text x="43.4" y="50.7">3v3</text>
<text x="106" y="50.7">IO5</text>
<text x="43.4" y="57.8">RST</text>
<text x="43.4" y="54.3">5v</text>
<text x="104" y="54.3">IO13</text>
<text x="104" y="57.8">IO12</text>
<text x="43.4" y="64.8">GND1</text>
<text x="43.4" y="61.3">GND2</text>
<text x="104" y="64.8">IO14</text>
<text x="43.4" y="68.4">VIN</text>
<text x="104" y="71.9">IO16</text>
<text x="104" y="68.4">IO27</text>
<text x="43.4" y="75.4">IO2</text>
<text x="104" y="75.4">IO17</text>
<text x="43.4" y="82.5">IO36</text>
<text x="43.4" y="78.9">IO4</text>
<text x="104" y="82.5">IO26</text>
<text x="104" y="78.9">IO25</text>
<text x="43.4" y="89.5">IO36</text>
<text x="43.4" y="86">IO34</text>
<text x="105.4" y="89.5">RX0</text>
<text x="105.7" y="86">TX0</text>
<text x="43.4" y="93.1">IO39</text>
</g>
<g font-size="3.2">
<text x="206.1" y="26.4">2</text>
<text x="210.6" y="27.8">GND</text>
<text x="225.5" y="135.7">3</text>
<text x="230" y="137.2">GND</text>
<text x="225.5" y="171">3</text>
<text x="230" y="172.4">GND</text>
<text x="225.5" y="206.3">3</text>
<text x="230" y="207.7">GND</text>
<text x="225.5" y="241.6">3</text>
<text x="230" y="243">GND</text>
</g>
<g font-size="3.2" fill="#fff">
<text x="76.7" y="50.7">1</text>
<text x="76.7" y="57.8">3</text>
</g>
<g font-size="2.5" fill="#00f">
<text x="42.9" y="266.3">1</text>
<text x="42.9" y="269.8">3 NO</text>
<text x="46.9" y="266.3">C</text>
<text x="81.7" y="266.3">1</text>
<text x="81.7" y="269.8">3 NO</text>
<text x="85.7" y="266.3">C</text>
<text x="42.9" y="273.3">2 NC</text>
<text x="81.7" y="273.3">2 NC</text>
</g>
<g font-size="1.8">
<text x="171.6" y="92.7">A+</text>
<text x="171.6" y="128">A+</text>
<text x="171.6" y="163.3">A+</text>
<text x="171.6" y="198.5">A+</text>
<text x="171.6" y="233.8">A+</text>
</g>
<g font-size="1.8" fill="#060">
<text x="171.6" y="96.2">A-</text>
<text x="171.6" y="131.5">A-</text>
<text x="171.6" y="166.8">A-</text>
<text x="171.6" y="202.1">A-</text>
<text x="171.6" y="237.3">A-</text>
</g>
<g font-size="1.8" fill="#f00">
<text x="171.6" y="99.8">B+</text>
<text x="171.6" y="135">B+</text>
<text x="171.6" y="170.3">B+</text>
<text x="171.6" y="205.6">B+</text>
<text x="171.6" y="240.9">B+</text>
</g>
<g font-size="1.8" fill="#00f">
<text x="171.6" y="103.3">B-</text>
<text x="171.6" y="138.6">B-</text>
<text x="171.6" y="173.8">B-</text>
<text x="171.6" y="209.1">B-</text>
<text x="171.6" y="244.4">B-</text>
<text x="235.3" y="299.4">DIR</text>
<text x="235.3" y="303">STEP</text>
<text x="235.3" y="306.5">EN</text>
<text x="240.9" y="306.5" transform="rotate(-90 240.9 306.5)">VCC</text>
<text x="244.5" y="306.5" transform="rotate(-90 244.5 306.5)">GRD</text>
<text x="199.3" y="323.1" transform="rotate(-90 199.3 323.1)">VIN</text>
</g>
</svg>
